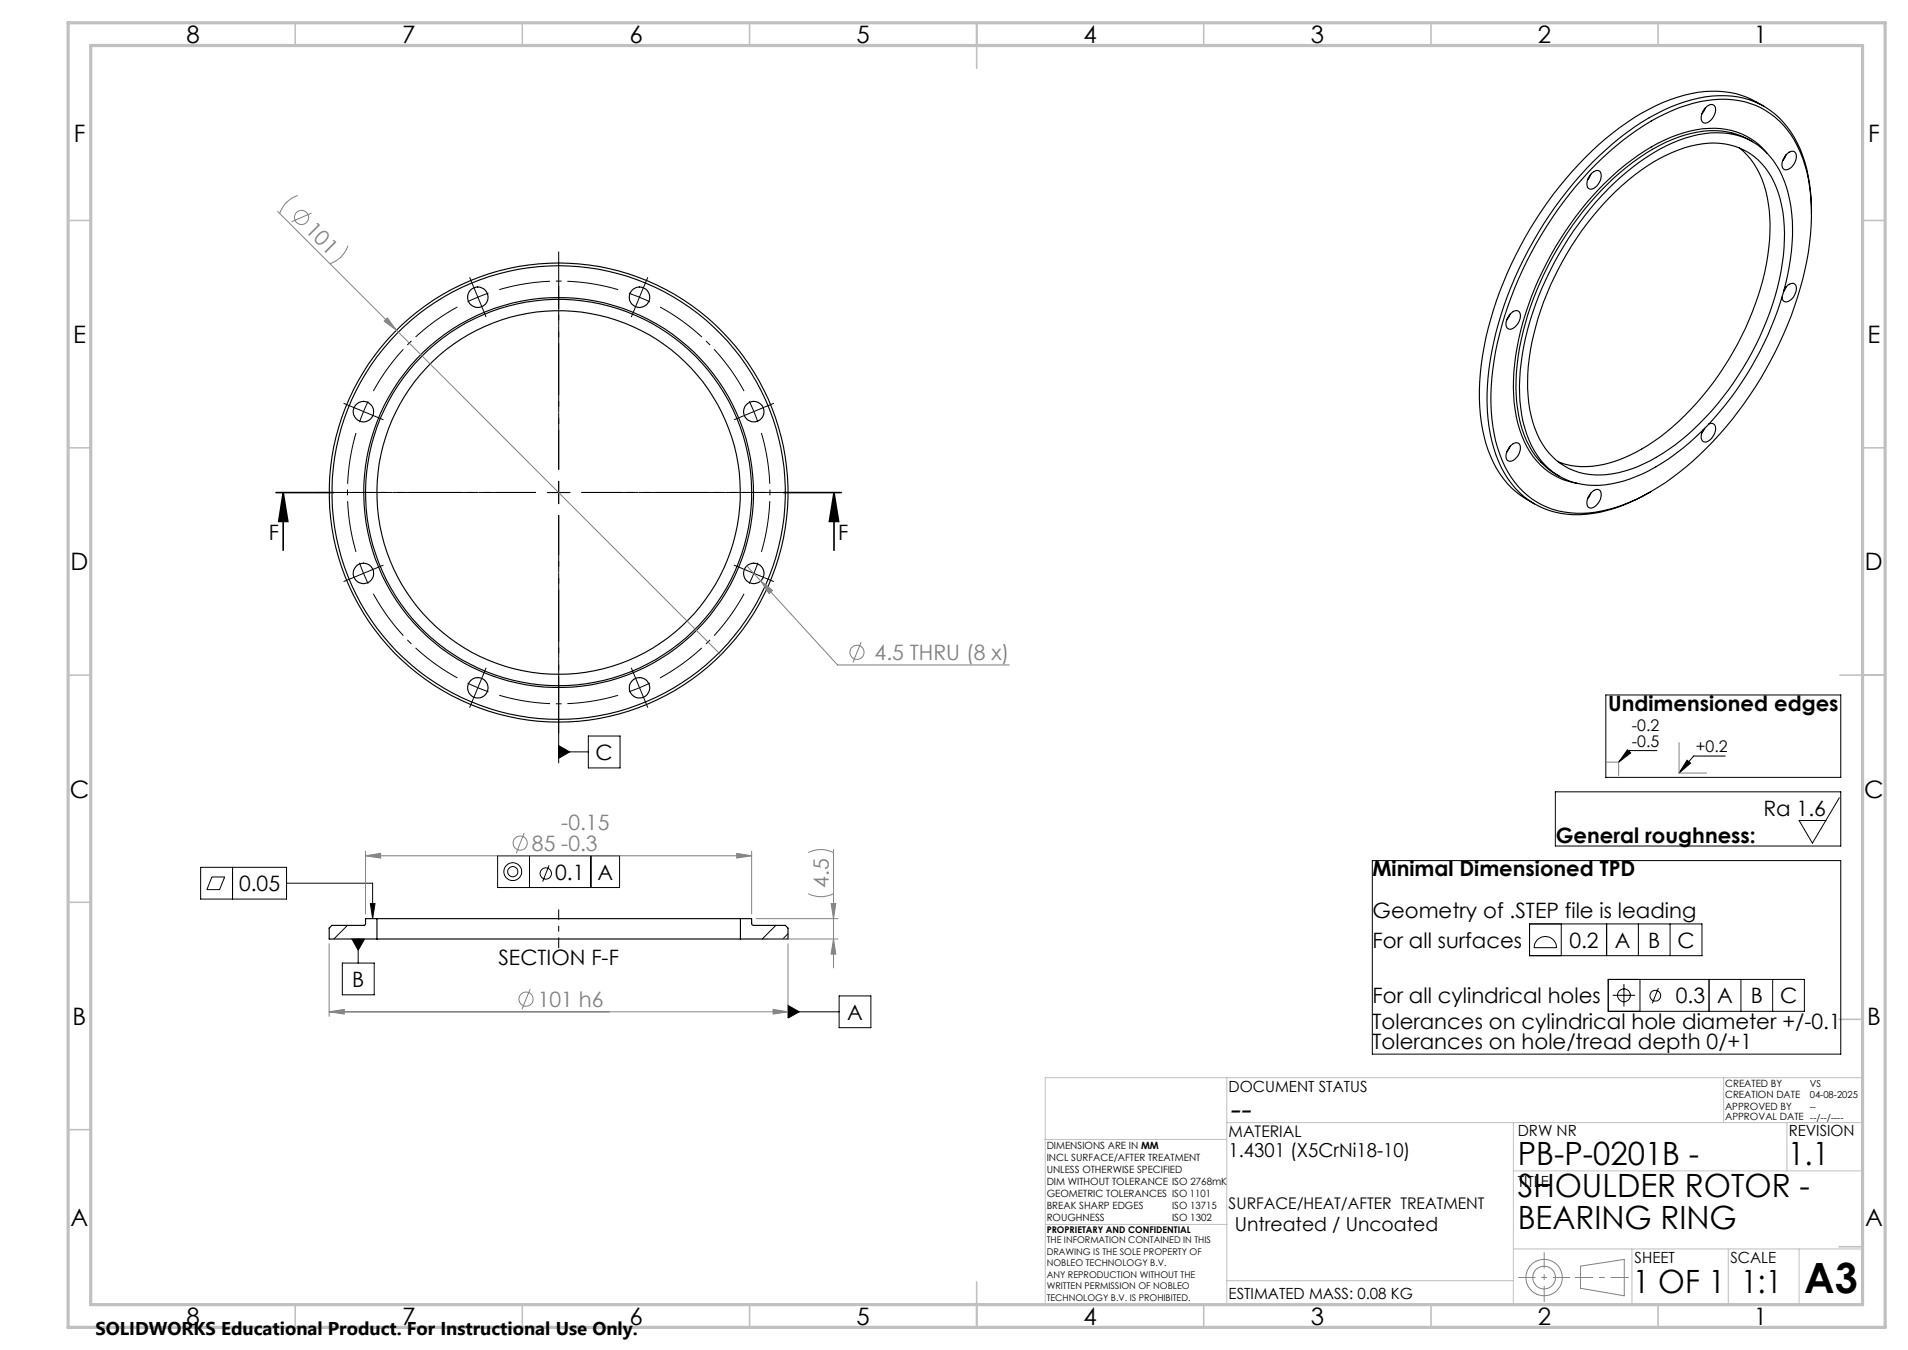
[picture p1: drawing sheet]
<svg xmlns="http://www.w3.org/2000/svg" width="420mm" height="297mm" viewBox="0 0 420 297" stroke-linecap="round" stroke-linejoin="round" font-family="sans-serif">
<g fill="none" stroke="#000" stroke-width=".22">
<path d="M138.4 64.5l2.4 .9M140.8 65.4l2.3 1M140.8 65.4l-1 2.3M141.7 63.1l-.9 2.3M120.5 108.4h5M123 105.9v4.9M123 153.8v14M353.5 152.9h51.7v18.1h-51.7zM123 164l2.4 1.4-2.4 1.4zM123 165.4h6.5M129.5 161.9h7v7h-7zM358.2 165l.8 .7-2.7 2z"/>
<path d="M364.7 165.1h-5.9l-2.5 2.6M371.4 167.2l.7 .7-2.5 2.2zM379.8 166.3h-7l-3.2 3.8M44.2 190.8h18.9v7h-18.9zM46.6 192.9h2.9l-1.2 2.8h-2.8zM51.2 190.8v7M63.1 194.3h18.9v7.8M81.5 198.8h1l-.5 3.3zM109.5 188.3h26.9v7h-26.9zM116.6 188.3v7M120.9 190.4l-1.4 3.6M130.1 188.3v7"/>
<path d="M75.4 211.9h7v7h-7zM76.5 203.6l-3 3M77.5 206.6h2.8l-1.5 2.5zM78.8 206.6v5.3M170.8 203.6l-3 3M173.5 205.4l-1.2 1.2M184.7 219.1h7v7h-7zM173.5 221.2l2.4 1.4-2.4 1.4zM173.5 222.6h11.2"/>
<circle cx="112.9" cy="191.8" r="1.12"/>
<circle cx="112.9" cy="191.8" r="1.96"/>
<circle cx="120.1" cy="192.2" r="1.24"/>
</g>
<g fill="none" stroke="#808080" stroke-width=".22">
<path d="M61.1 46.5l26.1 26.1M65.5 43a6.3 6.3 0 0 0-3.9 4M68.6 46.9l-4.4 1.9M76.6 54a6.3 6.3 0 0 1-4 4M84.6 70.7l.7-.7 1.9 2.6zM87.2 72.6l71.5 71.5M164.4 124.5l3.1 3.3M167.5 127.8l2.5 2.1-.7 .7zM167.5 127.8l16.9 18.5h37.8M189.5 141.3l-1.8 4.4M353.6 167.7h2.7v2.9M369.6 163.4v6.7h6.1"/>
<path d="M80.5 188.3l3.3-.6v1.1zM80.5 187.3v13.8M80.5 188.3h85M115.4 183.3l-1.8 4.4M162.2 187.7l3.3 .6-3.3 .5zM165.5 187.3v13.8M177.9 196.6a6.1 6.1 0 0 0 5.6 0M177.9 187.6a6.1 6.1 0 0 1 5.6 0M183 198.8h1l-.5 3.3zM183.5 186.9v26M72.5 207.6v16M116.7 217.6l-1.8 4.4"/>
<path d="M166.5 202.1h18M169.2 206.6h15.3M173.5 207.6v16M183.5 206.6l.5 3.3h-1zM72.5 222.6l3.3-.5v1zM72.5 222.6h101M170.2 222.1l3.3 .5-3.3 .5zM347.9 278.5l9.6-1.4v8l-9.6-1.7z"/>
<circle cx="66.4" cy="47.8" r="1.56"/>
<circle cx="188.7" cy="143.5" r="1.56"/>
<circle cx="114.5" cy="185.5" r="1.55"/>
<circle cx="115.8" cy="219.8" r="1.55"/>
<circle cx="339.9" cy="281" r="2.51"/>
<circle cx="339.9" cy="281.1" r="4"/>
</g>
<path d="M334.2 281h11.4" fill="none" stroke="#808080" stroke-width=".22" stroke-dasharray="15.2 1.3 1.3 1.3" stroke-dashoffset="11.4" stroke-linecap="butt"/>
<path d="M339.9 275.5v10.9" fill="none" stroke="#808080" stroke-width=".22" stroke-dasharray="15.2 1.3 1.3 1.3" stroke-dashoffset="11.7" stroke-linecap="butt"/>
<path d="M346.7 281h11.8" fill="none" stroke="#808080" stroke-width=".22" stroke-dasharray="15.2 1.3 1.3 1.3" stroke-dashoffset="11.2" stroke-linecap="butt"/>
<g fill="none" stroke="#c0c0c0" stroke-width=".22">
<path d="M270.1 237.1v49.9M379.4 237.1v9.9M410.1 237.1h-180v49.9M230 250.7h40M270.1 247h140M333.1 257.6h77M333.1 247v40M393.3 247v10.6M230.2 269.4h39.9M333.1 274.8h77M359.2 274.8v12.2M380.4 274.8v12.2"/>
<path d="M396 274.8v12.2M270.1 281.8h63"/>
</g>
<g fill="none" stroke="#c0c0c0" stroke-width=".35">
<path d="M65 5v5M115 5v5M165 5v5M215 5v10M265 5v5M315 5v5M365 5v5M15 48.5h5M410 48.5h5M15 98.5h5M410 98.5h5M15 148.5h5"/>
<path d="M405 148.5h10M15 198.5h5M404.8 224.3h5M15 248.5h5M404.8 274.3h5M65 287v5M115 287v5M165 287v5M215 282v10M265 287v5M315 287v5M365 287v5"/>
</g>
<path d="M15 5h400v287h-400zM20 10h390v277h-390z" fill="none" stroke="#c0c0c0" stroke-width=".7"/>
<g fill="#000">
<path d="M183.6 108.4l1 6.3h-2zM62.3 108.4l1.1 6.3h-2.1z"/>
<path d="M123 164l2.4 1.4-2.4 1.4zM81.5 198.8h1l-.5 3.3zM77.5 206.6l1.3 2.5 1.5-2.5zM173.5 221.2l2.4 1.4-2.4 1.4z"/>
<path d="M371.4 167.2l.7 .7-2.5 2.2zM358.2 165l.8 .7-2.7 2z"/>
</g>
<g fill="none" stroke="#000" stroke-width=".25">
<path d="M350.2 38.3l-.7 1.3M350.2 38.3l.7-.6a.97 .97 0 0 1 1.2 0 .97 .97 0 0 1 .4 1.1 2.79 2.79 0 0 1-2.5 2.8 1.74 1.74 0 0 1-.3-2.6zM351.2 36.2a52.1 52.1 0 0 1 20-13 20.9 20.9 0 0 1 17.5 1.1 20 20 0 0 1 8.6 12 48 48 0 0 1-.5 25.1 81.6 81.6 0 0 1-27.1 42.5 39.2 39.2 0 0 1-19.9 9 18 18 0 0 1-19.1-11.6 39.9 39.9 0 0 1-1.8-22 81.9 81.9 0 0 1 22.3-43.1zM375.4 23.8l-.8 1.3M375.7 23.4l.4-.2a1.01 1.01 0 0 1 1.2 0 1.01 1.01 0 0 1 .3 1.1 2.85 2.85 0 0 1-2.5 2.8 1.74 1.74 0 0 1-.2-2.6zM382.9 32.6a18.3 18.3 0 0 1 6.4 12.2 48.1 48.1 0 0 1-4.3 25.6 62.5 62.5 0 0 1-22.2 27.6 25.2 25.2 0 0 1-16.1 4.5l-2.3-.4-1.4-.5M385.8 31.2a17.4 17.4 0 0 0-14.9-1.5 43.5 43.5 0 0 0-18.4 12.2 69.2 69.2 0 0 0-18.5 38.3 31.1 31.1 0 0 0 2.6 17.9 16.1 16.1 0 0 0 6.7 6.7M388.3 23.4a21.3 21.3 0 0 0-19.1-2 53.4 53.4 0 0 0-21.7 14.8 82.5 82.5 0 0 0-21.4 43.9 39.5 39.5 0 0 0 2.1 20.4 19.5 19.5 0 0 0 9.6 10.4M389 33.7a15.6 15.6 0 0 0-15.5-5.2 36.7 36.7 0 0 0-17.2 9 69.8 69.8 0 0 0-22.9 42.6 31.3 31.3 0 0 0 2.7 18.1 14.9 14.9 0 0 0 11 8.1M393.2 34l-.8 1.3M393.2 34l.3-.3a1.06 1.06 0 0 1 1.4-.4 1.06 1.06 0 0 1 .5 1.3 2.87 2.87 0 0 1-2.5 2.8 1.69 1.69 0 0 1-.2-2.6zM353.9 41.6a43.1 43.1 0 0 1 18.5-11.6 16.7 16.7 0 0 1 15.4 2.6 19.8 19.8 0 0 1 6.4 12.9 51.3 51.3 0 0 1-4.3 26.4 67.5 67.5 0 0 1-22.5 29 29.3 29.3 0 0 1-16.7 5.9 15.1 15.1 0 0 1-14.2-10 34.3 34.3 0 0 1-1.4-18.8 70.4 70.4 0 0 1 18.8-36.4z"/>
<path d="M354.3 43.5a40.2 40.2 0 0 1 17.8-11.4 15.5 15.5 0 0 1 14.9 3 20.9 20.9 0 0 1 5.7 14.6 54.6 54.6 0 0 1-7.1 27.9 59.6 59.6 0 0 1-19.7 22.2 25.2 25.2 0 0 1-16 4.6 14.4 14.4 0 0 1-12.1-10.3 35.8 35.8 0 0 1-.2-20.5 66.8 66.8 0 0 1 16.7-30.1zM398.7 47a33.5 33.5 0 0 0-3.7-16.8 17.9 17.9 0 0 0-18.1-9.1 41.1 41.1 0 0 0-21.7 10.3 83.1 83.1 0 0 0-27.2 47.8 41.3 41.3 0 0 0 1.8 22.3 18.3 18.3 0 0 0 20.9 11.5 35.1 35.1 0 0 0 12.8-4.9M332.4 69.1l-.8 1.3M332.5 69.1l.3-.3a1.06 1.06 0 0 1 1.3-.4 1.06 1.06 0 0 1 .6 1.3 3.1 3.1 0 0 1-2.2 2.7 1.11 1.11 0 0 1-.9-1.7zM392.7 63.7a1.89 1.89 0 0 1 2.3-1.2 2.4 2.4 0 0 1-.5 3.2l-.3 .3a1.05 1.05 0 0 1-1.2 .4 1.05 1.05 0 0 1-.7-1M393.2 63.1l-.6 1.1M332.4 98.2l-.8 1.3M332.5 98.1l.3-.2a1.06 1.06 0 0 1 1.3-.4 1.06 1.06 0 0 1 .6 1.2 2.86 2.86 0 0 1-2.5 2.8 1.65 1.65 0 0 1-.3-2.6zM375.2 94.2l-.6 1M376.1 93.3a1 1 0 0 1 1.2 0 1 1 0 0 1 .3 1.2 2.85 2.85 0 0 1-2.5 2.7 1.74 1.74 0 0 1-.2-2.6v-.1M350.2 108.5l-.7 1.2M350.2 108.4l.4-.3a1.06 1.06 0 0 1 1.3-.4 1.06 1.06 0 0 1 .6 1.3 2.87 2.87 0 0 1-2.5 2.8 1.74 1.74 0 0 1-.3-2.6z"/>
<path d="M83 202.1h80M83 206.6h80M83 202.1h-2.5v1.2l-.3 .3h-7.1l-.6 .6v2.4h10.5M83 202.1v4.5M163 202.1h2.5v1.1l.3 .4h7.1l.6 .6v2.4h-10.5M163 202.1v4.5"/>
<circle cx="105.2" cy="65.4" r="2.26"/>
<circle cx="140.8" cy="65.4" r="2.25"/>
<circle cx="80" cy="90.5" r="2.25"/>
<circle cx="165.9" cy="90.6" r="2.26"/>
<circle cx="123" cy="108.4" r="49.9"/>
<circle cx="123" cy="108.4" r="50.5"/>
<circle cx="123" cy="108.3" r="42.5"/>
<circle cx="123" cy="108.4" r="42.9"/>
<circle cx="123" cy="108.3" r="40"/>
<circle cx="80" cy="126.1" r="2.25"/>
<circle cx="165.9" cy="126.2" r="2.26"/>
<circle cx="105.2" cy="151.3" r="2.25"/>
<circle cx="140.8" cy="151.3" r="2.24"/>
</g>
<g fill="none" stroke="#000" stroke-width=".22" stroke-dasharray="15.2 1.3 1.3 1.3" stroke-linecap="butt">
<path d="M104.2 63.1l-.8-2.1M105.2 65.4l-2.3 1M105.2 65.4l2.3-.9M105.2 65.4l-1-2.3M105.2 65.4l.9 2.3M106.1 67.7l.9 2.1M139.8 67.7l-.8 2.1M141.7 63.1l.9-2.1M77.7 89.6l-2.1-.9M80 90.5l-.9 2.4M80 90.5l1-2.2M80 90.5l-2.3-.9"/>
<path d="M80 90.5l2.3 1M82.3 91.5l2.1 .9M163.6 91.5l-2 .9M165.9 90.5l-1-2.2M165.9 90.5l.9 2.4M165.9 90.5l2.4-.9M165.9 90.5l-2.3 1M168.3 89.6l2-.9M123 108.3v-2.5M123 108.3h-2.5M123 108.3v2.5M123 108.3h2.5"/>
<path d="M77.7 127.1l-2.1 .9M80 126.1l1 2.3M80 126.1l-.9-2.3M80 126.1l-2.3 1M80 126.1l2.3-.9M82.3 125.2l2.1-.9M163.6 125.2l-2-.9M165.9 126.1l.9-2.3M165.9 126.1l-1 2.3M165.9 126.1l2.4 1M165.9 126.1l-2.3-.9M168.3 127.1l2 .9"/>
<path d="M104.2 153.6l-.8 2.1M105.2 151.3l2.3 .9M105.2 151.3l-2.3-1M105.2 151.3l-1 2.3M105.2 151.3l.9-2.3M106.1 149l.9-2.1M139.8 149l-.8-2.1M140.8 151.3l2.3-1M140.8 151.3l-2.4 .9M140.8 151.3l.9 2.3M140.8 151.3l-1-2.3M141.7 153.6l.9 2.1"/>
</g>
<path d="M100.7 67.5a46.5 46.5 0 0 0-18.5 18.5M136.1 63.7a46.5 46.5 0 0 0-26.2 0M78.4 95.3a46.5 46.5 0 0 0 0 26.1M163.8 86a46.5 46.5 0 0 0-18.5-18.5M82.2 130.6a46.5 46.5 0 0 0 18.5 18.5M167.6 121.4a46.5 46.5 0 0 0 0-26.1M109.9 153a46.5 46.5 0 0 0 26.2 0M145.3 149.1a46.5 46.5 0 0 0 18.5-18.5" fill="none" stroke="#000" stroke-width=".22" stroke-dasharray="15.2 1.3 1.3 1.3" stroke-dashoffset="3.9" stroke-linecap="butt"/>
<path d="M60.7 108.4h12.8M62.3 108.4l1.1 6.3h-2.1zM62.3 108.4v12.7M172.5 108.4h12.7M183.6 108.4l1 6.3h-2zM183.6 108.4v12.7" fill="none" stroke="#000" stroke-width=".35"/>
<path d="M118 108.3h-40.5M123 103.3v-40.4M123 113.3v40.5M128 108.3h40.4" fill="none" stroke="#000" stroke-width=".22" stroke-dasharray="15.2 1.3 1.3 1.3" stroke-dashoffset="6.4" stroke-linecap="butt"/>
<path d="M118 108.3h-48M123 103.3v-48M123 113.3v48M128 108.3h48" fill="none" stroke="#000" stroke-width=".22" stroke-dasharray="15.2 1.3 1.3 1.3" stroke-dashoffset="2.7" stroke-linecap="butt"/>
<path d="M123 200.1v8.5" fill="none" stroke="#000" stroke-width=".22" stroke-dasharray="15.2 1.3 1.3 1.3" stroke-dashoffset="12.9" stroke-linecap="butt"/>
<g fill="#808080">
<path d="M84.6 70.7l.7-.7 1.9 2.6z"/>
<path d="M167.5 127.8l1.8 2.8 .7-.7zM80.5 188.3l3.3-.6v1.1zM162.2 187.7l3.3 .6-3.3 .5zM72.5 222.6l3.3-.5v1zM170.2 222.1l3.3 .5-3.3 .5z"/>
<path d="M183 198.8h1l-.5 3.3zM183.5 206.6l.5 3.3h-1z"/>
</g>
<g fill="none" stroke="#000" stroke-width=".22">
<path d="M342.4 174.2h62.8v11.9h-62.8zM404.9 175.5l-5.9 10-3-5h5.9M302.1 189.3h103.1v42.6h-103.1zM336.7 203.3h37.9v7h-37.9zM338.3 206.8a2.45 2.45 0 0 1 2.8-.6 2.45 2.45 0 0 1 1.5 2.3h-4.9a2.48 2.48 0 0 1 .6-1.7zM343.7 203.3v7M353.7 203.3v7M354 215.5h43.2v7h-43.2zM355 219h4.9M357.5 216.5v4.9M360.6 203.3v7M361 215.5v7"/>
<path d="M365.1 217.4l-1.4 3.3M367.6 203.3v7M376.2 215.5v7M383.2 215.5v7M390.2 215.5v7"/>
<circle cx="357.5" cy="219" r="1.41"/>
<circle cx="364.4" cy="219.1" r="1.19"/>
</g>
<text font-size="9.2" x="397.2" y="284.5">A3</text>
<text font-size="7.3" x="270.4" y="246.3">--</text>
<g font-size="7.1">
<text x="334.1" y="256.2">PB-P-0201B -</text>
<text x="393.6" y="256.2">1.1</text>
<text x="334.1" y="263.3">SHOULDER ROTOR -</text>
<text x="334.1" y="270.3">BEARING RING</text>
<text x="359.4" y="284.5">1 OF 1</text>
<text x="383.3" y="284.5">1:1</text>
</g>
<g font-size="5.3">
<text x="41" y="9.5">8</text>
<text x="88.5" y="9.5">7</text>
<text x="138.5" y="9.5">6</text>
<text x="188.5" y="9.5">5</text>
<text x="238.5" y="9.5">4</text>
<text x="288.5" y="9.5">3</text>
<text x="338.5" y="9.5">2</text>
<text x="386" y="9.5">1</text>
<text x="16.2" y="31.3">F</text>
<text x="411.2" y="31.3">F</text>
<text x="16.1" y="75.5">E</text>
<text x="411.1" y="75.5">E</text>
<text x="15.5" y="125.5">D</text>
<text x="410.5" y="125.5">D</text>
<text x="15.4" y="175.5">C</text>
<text x="410.4" y="175.5">C</text>
<text x="16" y="225.5">B</text>
<text x="411" y="225.5">B</text>
<text x="15.5" y="269.8">A</text>
<text x="410.5" y="269.8">A</text>
<text x="41" y="291.5">8</text>
<text x="88.5" y="291.5">7</text>
<text x="138.5" y="291.5">6</text>
<text x="188.5" y="291.5">5</text>
<text x="238.5" y="291.5">4</text>
<text x="288.5" y="291.5">3</text>
<text x="338.5" y="291.5">2</text>
<text x="386" y="291.5">1</text>
</g>
<g font-size="4.7" fill="#808080">
<text x="67" y="50.8" transform="rotate(45 67 50.8)">101</text>
<text x="192.5" y="145.2">4.5 THRU (8 x)</text>
<text x="123.6" y="182.7">-0.15</text>
<text x="117.1" y="187.2">85 -0.3</text>
<text x="182.5" y="195.3" transform="rotate(-90 182.5 195.3)">4.5</text>
<text x="118.4" y="221.5">101 h6</text>
</g>
<g font-size="4.7">
<text x="59.2" y="118.8">F</text>
<text x="184.5" y="118.8">F</text>
<text x="354" y="156.4">Undimensioned edges</text>
<text x="131.1" y="167.2">C</text>
<text x="388.2" y="179.5">Ra 1.6</text>
<text x="342.5" y="185.5">General roughness:</text>
<text x="52.6" y="196.1">0.05</text>
<text x="122.2" y="193.5">0.1</text>
<text x="131.5" y="193.5">A</text>
<text x="302.1" y="192.8">Minimal Dimensioned TPD</text>
<text x="302.1" y="201.9">Geometry of .STEP file is leading</text>
<text x="302.1" y="208.5">For all surfaces</text>
<text x="345.5" y="208.5">0.2</text>
<text x="355.4" y="208.5">A</text>
<text x="362.8" y="208.5">B</text>
<text x="369.3" y="208.5">C</text>
<text x="109.7" y="212.3">SECTION F-F</text>
<text x="77.5" y="217.1">B</text>
<text x="302.1" y="220.7">For all cylindrical holes</text>
<text x="368.9" y="220.7">0.3</text>
<text x="378" y="220.7">A</text>
<text x="385.4" y="220.7">B</text>
<text x="391.8" y="220.7">C</text>
<text x="186.5" y="224.3">A</text>
<text x="302.1" y="226.3">Tolerances on cylindrical hole diameter +/-0.1</text>
<text x="302.1" y="230.9">Tolerances on hole/tread depth 0/+1</text>
</g>
<g font-size="4.2">
<text x="270.4" y="254.6">1.4301 (X5CrNi18-10)</text>
<text x="271.8" y="270.8">Untreated / Uncoated</text>
</g>
<text font-size="4.1" x="21" y="293.7">SOLIDWORKS Educational Product. For Instructional Use Only.</text>
<g font-size="3.5">
<text x="359.2" y="160.9">-0.2</text>
<text x="359.2" y="164.3">-0.5</text>
<text x="373.3" y="165.5">+0.2</text>
<text x="270.4" y="250.1">MATERIAL</text>
<text x="270.4" y="266">SURFACE/HEAT/AFTER TREATMENT</text>
</g>
<g font-size="3.4">
<text x="270.4" y="240.2">DOCUMENT STATUS</text>
<text x="334.1" y="250">DRW NR</text>
<text x="393.7" y="250">REVISION</text>
<text x="334.1" y="261.1">TITLE</text>
<text x="359.8" y="277.9">SHEET</text>
<text x="380.9" y="277.9">SCALE</text>
<text x="270.4" y="285.7">ESTIMATED MASS: 0.08 KG</text>
</g>
<g font-size="2.2">
<text x="379.7" y="239.1">CREATED BY</text>
<text x="379.7" y="244.2">APPROVED BY</text>
<text x="379.7" y="241.6">CREATION DATE</text>
<text x="379.7" y="246.5">APPROVAL DATE --/--/----</text>
<text x="230.4" y="252.7">DIMENSIONS ARE IN MM</text>
<text x="230.4" y="255.4">INCL SURFACE/AFTER TREATMENT</text>
<text x="230.4" y="258">UNLESS OTHERWISE SPECIFIED</text>
<text x="230.4" y="260.7">DIM WITHOUT TOLERANCE ISO 2768mK</text>
<text x="230.4" y="263.3">GEOMETRIC TOLERANCES ISO 1101</text>
<text x="230.4" y="266">BREAK SHARP EDGES</text>
<text x="230.4" y="268.6">ROUGHNESS</text>
<text x="258" y="266">ISO 13715</text>
<text x="258" y="268.7">ISO 1302</text>
</g>
<g font-size="2.1">
<text x="398.4" y="239.1">VS</text>
<text x="398.4" y="244.2">--</text>
<text x="398.4" y="241.7">04-08-2025</text>
</g>
<g font-size="2">
<text x="230.4" y="271.3">PROPRIETARY AND CONFIDENTIAL</text>
<text x="230.4" y="273.5">THE INFORMATION CONTAINED IN THIS</text>
<text x="230.4" y="276.1">DRAWING IS THE SOLE PROPERTY OF</text>
<text x="230.4" y="278.6">NOBLEO TECHNOLOGY B.V.</text>
<text x="230.4" y="281.1">ANY REPRODUCTION WITHOUT THE</text>
<text x="230.4" y="283.6">WRITTEN PERMISSION OF NOBLEO</text>
<text x="230.4" y="286.2">TECHNOLOGY B.V. IS PROHIBITED.</text>
</g>
</svg>
